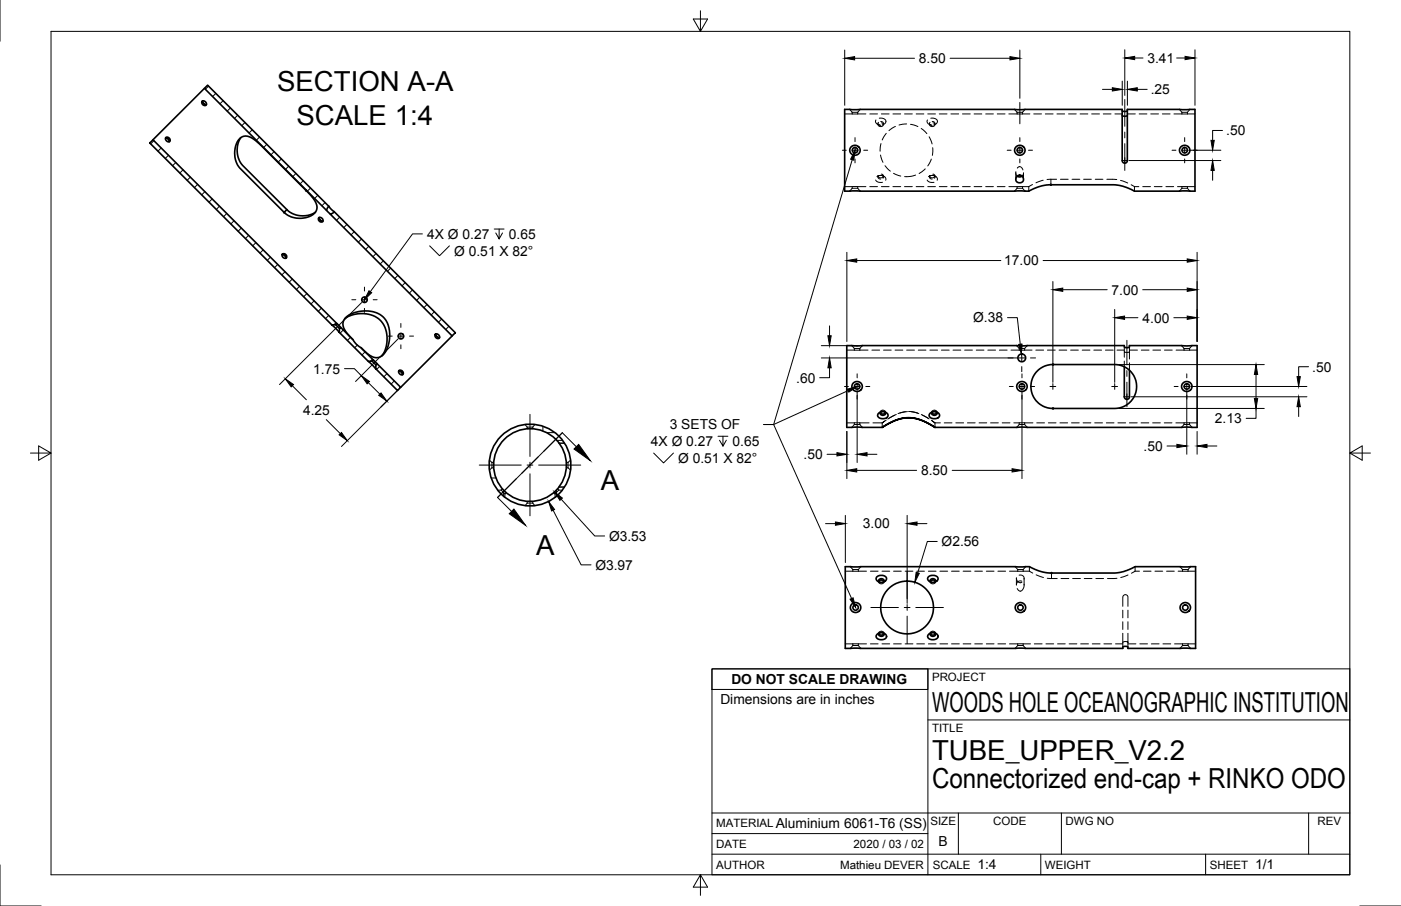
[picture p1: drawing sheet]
<svg xmlns="http://www.w3.org/2000/svg" width="432mm" height="279mm" viewBox="0 0 432 279" stroke-linecap="round" stroke-linejoin="round" font-family="sans-serif">
<!-- layer: Hidden -->
<g fill="none" stroke="#000" stroke-width=".31">
<path d="M260.3 35.1h2.4M261.9 33.7l.8 .9M262.7 35.1h1.7M262.7 34.6h1.7M262.7 34.6v.5M264.4 35.1h2.5M264.4 34.6v.5M265.1 33.7l-.7 .9M268.1 35.1h2.3M270 37l-.2 .5 .3 .5 1.1 .6M270.6 38.1v.3M270.7 38.4l.3 .2"/>
<path d="M270.8 37.7l-.1 .1a.61 .61 0 0 0 .1 .7 .61 .61 0 0 0 .6 .2M271 36.4l1.2 .1 .8 .6v.7l-.6 .6M271.4 37.5h.4a.52 .52 0 0 1 .3 .9M271.7 35.1h2.3M271.7 37.9l.6 .5-.5 .6h-.8l-.3-.3-.1-.4M272.2 38.4l-.3 .2M272.3 38.1v.3M275.2 35.1h2.4M276 39l-2 1.3M278.8 35.1h2.4M279.4 38.2l-2.3 .4M280.6 38.3l2.3 .7"/>
<path d="M282.4 35.1h2.3M283.9 39.6l1.8 1.6M285.9 37l-.1 .9 .6 .5 .7 .2M285.9 35.1h2.4M286.5 38.1v.3M286.6 38.4l.3 .2M286.6 37.7v.6l.7 .4M286.9 36.4l1.2 .1 .7 .6 .1 .7-.7 .6M287.3 37.5l.5 .1a.48 .48 0 0 1 .2 .8M287.5 37.9l.7 .5-.5 .6h-.8l-.4-.3v-.4M288.1 38.4l-.4 .2M288.2 38.1v.3"/>
<path d="M289.5 35.1h2.4M293.1 35.1h2.4M296.7 35.1h2.3M300.2 35.1h2.4M303.8 35.1h2.4M307.4 35.1h2.4M310.9 35.1h2.6M312.7 33.7l.8 .9M313.5 35.1h1.7M313.5 34.6h1.7M313.5 34.6v.5M315.2 35.1h2.2"/>
<path d="M315.2 34.6v.5M315.9 33.7l-.7 .9M318.6 35.1h2.4M322.2 35.1h2.4M325.8 35.1h2.3M329.3 35.1h2.4M332.9 35.1h2.4M336.5 35.1h2.4M340 35.1h2.4M343.6 35.1h2.3M347.5 35.1h2.4M351.1 35.1h2.4"/>
<path d="M354.7 35.1h2.4M358.2 35.1h2.4M361.8 35.1h2.5M363.5 33.7l.8 .9M364.3 35.1h1.7M364.3 34.6h1.7M364.3 34.6v.5M366 35.1h2.3M366 34.6v.5M366.7 33.7l-.7 .9M260.3 57.6h2.4M262.7 57.6h1.7"/>
<path d="M262.7 58.1h1.7M262.7 57.6v.5M262.7 58.1l-.8 .8M264.4 57.6h2.5M264.4 57.6v.5M264.4 58.1l.7 .8M268.1 57.6h2.3M269.9 55.5l.7 .6 1.4 .1M270.3 54.5l1-.4 .9 .1 .7 .6 .1 .8M270.6 54.3v.3M270.8 54.3h-.1a.61 .61 0 0 0 .1 .7 .61 .61 0 0 0 .6 .2M271 54.1l-.3 .2"/>
<path d="M271.4 47.8l.7 2.3M271.4 54l.4 .1a.52 .52 0 0 1 .3 .9M271.5 44.3l-.2 2.3M271.7 57.6h2.3M271.7 53.7l.6 .5-.4 .6h-.9l-.3-.3-.1-.4M271.9 54.1l.3 .2M272.3 54.3v.3M272.8 51.1l1.6 1.7M273.2 41.1l-1.3 2.1M275.2 57.6h2.4M275.4 53.4l2.2 .9M278.8 57.6h2.4"/>
<path d="M282.2 54l-1.4 .4-2 .1M282.4 57.6h2.3M285.2 52.1l-1.9 1.4M285.8 55.5l.7 .6 1.4 .1M285.9 57.6h2.4M286.2 54.5l1-.4 .8 .1 .8 .6v.8M286.4 42.2l.9 2.2M286.5 54.3v.3M286.6 54.3v.6l.7 .3M286.9 54.1l-.3 .2M287 49.1l-1.1 2.1M287.3 54l.5 .2a.48 .48 0 0 1 .2 .8"/>
<path d="M287.5 45.6l-.1 2.3M287.5 53.7l.7 .5-.4 .6h-.9l-.4-.3v-.4M287.7 54.1l.4 .2M288.2 54.3v.3M289.5 57.6h2.4M293.1 57.6h2.4M296.7 57.6h2.3M300.2 57.6h2.4M303.8 57.6h2.4M307.4 57.6h2.4M310.9 57.6h2.6M313.1 53.3v2.1"/>
<path d="M313.1 52.9l.1 .9 .3 .5M313.5 57.6h1.7M313.5 58.1h1.7M313.5 57.6v.5M313.5 58.1l-.8 .8M313.5 51.8l.9-.4 .5 .4 .4 .6M315.2 57.6h1.9M315.2 57.6v.5M315.2 58.1l.7 .8M315.4 53.6l-.4 .7M315.4 53.3v2.1M317.1 57.6v1.3"/>
<path d="M318.2 56.9l-1.1 .7M321.5 55.6l-2.2 .8M323.9 55.3l-1.2 .1M323.9 55.3v1.7M323.9 55.3h1.7M326.8 55.3h2.4M330.4 55.3h2.4M334 55.3h2.4M337.6 55.3h2.3M341.1 55.3l3.1 .1M345.4 55.6l2.2 .8M348.6 57l1.1 .6"/>
<path d="M349.7 57.6h1.3M349.7 57.6v1.3M352.2 57.6h2.4M355.8 57.6h2.4M359.3 57.6h2.4M362.9 57.6h1.4M364.3 57.6h1.7M364.3 58.1h1.7M364.3 57.6v.5M364.3 58.1l-.8 .8M366 57.6h2.3M366 57.6v.5"/>
<path d="M366 58.1l.7 .8M261 108h2.3M262.6 106.6l.7 .9M263.3 108h1.7M263.3 107.5h1.7M263.3 107.5v.5M265 108h2.5M265 107.5v.5M265.8 106.6l-.8 .9M268.7 108h2.4M272.3 108h2.4M275.9 108h2.4"/>
<path d="M279.4 108h2.4M283 108h2.4M286.6 108h2.4M290.2 108h2.3M293.7 108h2.4M297.3 108h2.4M300.9 108h2.4M304.5 108h2.3M308 108h2.4M311.6 108h2.5M313.4 106.6l.7 .9M314.1 108h1.7"/>
<path d="M314.1 107.5h1.7M314.1 107.5v.5M315.8 108h2.3M315.8 107.5v.5M316.6 106.6l-.8 .9M319.3 108h2.3M322.8 108h2.4M326.4 108h2.4M330 108h2.4M333.5 108h2.4M337.1 108h2.4M340.7 108h2.4"/>
<path d="M344.3 108h2.2M346.5 111.4v1.7M346.5 110.2v-1.8l.6 .3 1-.3v2.3M346.5 107v1.4M348.1 111.9v2.3M348.1 107v1.4M348.1 108h2.5M351.8 108h2.3M355.3 108h2.4M358.9 108h2.4M362.5 108h2.4M364.2 106.6l.7 .9"/>
<path d="M364.9 108h1.7M364.9 107.5h1.7M364.9 107.5v.5M366.6 108h2.4M366.6 107.5v.5M367.4 106.6l-.8 .9M161.8 130.9l.7 .8M162.5 131.7h1.7M162.5 131.7v.5M164.2 131.7v.5M164.9 130.9l-.7 .8M167.3 131.5v1.4"/>
<path d="M168.4 133.4h2.6M171.6 135.8h1.8M172.3 136.7h1.7M261 130.4h2.3M263.3 130.4h1.7M263.3 130.9h1.7M263.3 130.4v.5M263.3 130.9l-.7 .9M265 130.4h2.9M265 130.4v.5M265 130.9l.8 .9M269 130.4h2.9v1.4"/>
<path d="M271.3 127.1v.4M271.3 127.3l.1-.6 .7-.2 .7 .3 .1 .5M271.5 127h1.1M271.7 127l-.4 .1M272.5 127l.4 .1M272.9 127.1v.4M273.1 129.6l-1.2 .8 .7-.5M275.7 128l-2.1 1.2M276.2 127.8l-2.1 1.1M279.1 127l-2.3 .6M279.7 126.9l-2.4 .5M280 126.9l2.9 .5"/>
<path d="M280.9 127l2.3 .6M284 127.8l2 1.2M284.3 128l2 1.2M287 129.6l1.2 .8-.9-.6M287.1 127.1v.4M287.2 127.3v-.4l.8-.4 .6 .2 .2 .6M287.4 127h1.1M287.6 127l-.4 .1M288.4 127l.3 .1M288.8 127.1v.4M289.8 130.4h-1.6v1.4M291 130.4h2.4"/>
<path d="M294.6 130.4h2.4M298.2 130.4h2.3M301.8 130.4h2.3M305.3 130.4h2.4M308.9 130.4h2.4M312.5 130.4h1.6M314.1 130.4h1.7M314.1 130.9h1.7M314.1 130.4v.5M314.1 130.9l-.7 .9M315.8 130.4h2.5M315.8 130.4v.5"/>
<path d="M315.8 130.9l.8 .9M319.5 130.4h2.4M323.1 130.4h2.4M326.7 130.4h2.4M330.2 130.4h2.4M333.8 130.4h2.4M337.4 130.4h2.4M341 130.4h2.3M344.6 130.4h2.3M348.1 130.4h2.4M351.7 130.4h2.4M355.3 130.4h2.3"/>
<path d="M358.8 130.4h2.4M362.4 130.4h2.5M364.9 130.4h1.7M364.9 130.9h1.7M364.9 130.9l-.7 .9M364.9 130.4v.5M366.6 130.4h2.4M366.6 130.9l.8 .9M366.6 130.4v.5M150.8 141.9l.8 .7M151.4 147.4h1.4M151.6 142.6v1.7"/>
<path d="M151.6 144.3l-.8 .7M151.6 144.3h.5M151.6 142.6h.5M154.5 151.1l1.1 1.2M154.5 151.1l-1.1 .1M154.8 150.7l-.3 .4M155.2 151.2v1.9M155.6 152.3v1.1M156 151.9l-.4 .4M162.5 155.2h1.7M162.5 154.6v.6M162.5 155.2l-.7 .8"/>
<path d="M164.2 154.6v.6M164.2 155.2l.7 .8M170.6 151.9l.4 .4M171 152.3l.1 1.1M171.5 151.1v2M171.9 150.7l.3 .4M172.2 151.1l-1.2 1.2M172.2 151.1l1.1 .1M172.3 150.2h1.7M174.5 144.3h.6M174.5 142.6h.6M175.1 142.6v1.7"/>
<path d="M175.1 144.3l.8 .7M175.9 141.9l-.8 .7M260.5 176.1h2.3M262.1 174.8l.7 .8M262.8 176.1h1.7M262.8 175.6h1.7M262.8 175.6v.5M264.5 176.1h2.6M264.5 175.6v.5M265.3 174.8l-.8 .8M268.3 176.1h2.3M270.8 179.1v.3"/>
<path d="M270.8 179.2l.1 .5 .6 .3 .9-.2v-.6M270.9 179.5l.3 .1M271.1 179.5h1.1M271.8 176.1h2.4M272.4 179.5l-.3 .1M272.5 179.1v.3M275.4 176.1h2.4M279 176.1h2.4M282.6 176.1h2.3M286.1 176.1h2.4M286.7 179.1v.3M286.7 179.2v.5l.7 .3 .7-.1 .2-.7"/>
<path d="M286.7 179.5l.4 .1M287 179.5h1.1M288.3 179.5l-.4 .1M288.4 179.1v.3M289.7 176.1h2.4M293.3 176.1h2.4M296.8 176.1h2.4M300.4 176.1h2.4M304 176.1h2.4M307.6 176.1h2.3M311.1 176.1h2.6M312.9 174.8l.8 .8"/>
<path d="M313.3 178.4v2M313.3 178.2l.4 1.2 .7 .3 .6-.1M313.7 176.1h1.6M313.7 175.6h1.6M313.7 175.6v.5M314.1 177.4h.7l.5 .2 .3 1M314.9 179.2l-1 .1-.5 .4-.1 .6M315.3 176.1h2M315.3 175.6v.5M315.6 178.4v2M316.1 174.8l-.8 .8M317.3 176.1l1 .6"/>
<path d="M317.3 174.8v1.3M319.4 177.3l2.2 .8M324.1 176.7v1.7l-1.3-.1M324.1 178.4h1.7M327 178.4h2.4M330.6 178.4h2.4M334.2 178.4h2.3M337.8 178.4h2.3M344.3 178.4h-3M347.7 177.3l-2.3 .8M349.8 176.1l-1.1 .7M349.8 176.1h1.4"/>
<path d="M349.8 174.8v1.3M352.4 176.1h2.4M356 176.1h2.4M359.5 176.1h2.4M363.1 176.1h1.4M363.7 174.8l.8 .8M364.5 176.1h1.7M364.5 175.6h1.7M364.5 175.6v.5M366.2 176.1h2.3M366.2 175.6v.5M366.9 174.8l-.7 .8"/>
<path d="M260.5 198.6h2.3M262.8 198.6h1.7M262.8 199.1h1.7M262.8 199.1l-.7 .9M262.8 198.6v.5M264.5 198.6h2.6M264.5 199.1l.8 .9M264.5 198.6v.5M268.3 198.6h2.3M270.8 195.3v.3M270.8 195.5l.1-.5 .6-.3 .9 .2v.6M271.1 195.2h1.1"/>
<path d="M271.2 195.1l-.3 .2M271.8 198.6h2.4M272.1 195.1l.3 .2M272.5 195.3v.3M275.4 198.6h2.4M279 198.6h2.4M282.6 198.6h2.3M286.1 198.6h2.4M286.7 195.3v.3M286.7 195.5v-.5l.7-.3 .7 .2 .2 .6M287 195.2h1.1M287.1 195.1l-.4 .2"/>
<path d="M287.9 195.1l.4 .2M288.4 195.3v.3M289.7 198.6h2.4M293.3 198.6h2.4M296.8 198.6h2.4M300.4 198.6h2.4M304 198.6h2.4M307.6 198.6h2.3M311.1 198.6h2.6M313.7 198.6h1.6M313.7 199.1h1.6M313.7 199.1l-.8 .9"/>
<path d="M313.7 198.6v.5M315.3 198.6h2.3M315.3 199.1l.8 .9M315.3 198.6v.5M315.6 180.1l-.2 1.3-.7 .8h-.5l-.7-.7M318.8 198.6h2.4M322.4 198.6h2.4M325.9 198.6h2.4M329.5 198.6h2.4M333.1 198.6h2.4M336.7 198.6h2.3M340.2 198.6h2.4"/>
<path d="M343.8 198.6h2.3M346.1 195.3v2.8M346.1 191.7v2.4M346.1 188.2v2.3M346.1 187v-3l.6-.6 .7 .2 .2 .4v3M346.1 198.1v1.5M347.6 188.2v2.3M347.6 191.7v2.4M347.6 195.3v2.8l-.5-.3-1 .3M347.6 198.1v1.5M347.6 198.6h2.5M351.3 198.6h2.4"/>
<path d="M354.9 198.6h2.4M358.4 198.6h2.4M362 198.6h2.5M364.5 198.6h1.7M364.5 199.1h1.7M364.5 199.1l-.8 .9M364.5 198.6v.5M366.2 198.6h2.3M366.2 199.1l.7 .9M366.2 198.6v.5"/>
</g>
<!-- layer: Visible -->
<g fill="#000" stroke="#000" stroke-width=".31">
<circle cx="94.3" cy="58.7" r=".24"/>
<circle cx="323.9" cy="57" r=".24"/>
<circle cx="87.6" cy="65.5" r=".24"/>
<circle cx="324.5" cy="112.4" r=".24"/>
<circle cx="324.5" cy="126" r=".24"/>
<circle cx="324.1" cy="176.7" r=".24"/>
</g>
<g fill="none" stroke="#000" stroke-width=".51">
<path d="M62.3 31.3l.4-.2 .6 .3 .3 .6-.1 .4-.5 .2-.5-.3-.3-.6zM62.5 31.5l.7 .8M62.5 31.1a.97 .97 0 0 0 1.1 1.1M63 27.3l-15.8 15.8M64 26.3l37.3 37.3-.7 1.3-37.6-37.6zM260.3 33.7h85.6v15.8l.2 .6 .5 .2 .5-.1 .4-.5v-16h20.8v25.2h-18.6l-3.3-1.4-3-.5h-20.3l-3 .6-3 1.3h-56.8zM345.9 35.6l.5 .3 1.1-.3M345.9 34.1l.5 .3 1.1-.3M46.2 44.1l1-1 56.6 56.7-.4 .3-1.1 .1zM51 42.6a.97 .97 0 0 1 1.2 1.1M51.2 42.4l.4-.1 .6 .4 .3 .4-.2 .5-.4 .2-.6-.4-.3-.6zM51.4 42.6l.8 .7"/>
<path d="M74.2 42.4l-.8 1.8-.3 1.9 .2 1.9 .9 2.2 14.2 14.4M313.5 54.3l.7 .3 .8-.3M87 78.5a.97 .97 0 0 1 1.1 1.1M87.1 78.3h.6l.4 .3 .3 .5-.2 .5-.4 .1-.6-.3-.3-.7zM87.3 78.5l.8 .8M88.4 64.6l2 1.4 2.1 .5 2.7-.1 2-1M88.4 64.6l-.8 .9 1.2 .9 2.1 .8 2.1 .1 1.9-.3 1.6-.9 1-1.2 .2-1.3-.6-1.5-1.6-2.2-15.6-15.5-1.8-1.5-1.3-.7-1.2-.2-1.1 .3-1.3 1.4-.7 2-.1 2.9 .7 2.1 .8 1.1 13.7 13.7M98.2 67.2l.4-.2 .7 .3 .3 .6-.1 .4-.5 .2-.5-.3-.4-.4zM98.4 67.4l.8 .8M98.4 67.1a.97 .97 0 0 0 1.1 1.1M100.6 64.9l1.2 1.1M101.3 63.6l1.7 1.7"/>
<path d="M101.8 66l1.2-.7 37.3 37.3-1 1zM103.8 99.8l1.2 1.2M106.3 98.3l2.7-1.3 3.1-.3 2.9 .6 2.2 1.5 1.5 2.2 .6 2.9-.3 2.9-.5 1.7-.7 1.2M102.3 100.2l2.3 2.3M103.4 100.1l1.2 1.2M104.6 101.3l.4-.3 3.8 3.8 1 1.4 1.5 1 3.7 3.8-.3 .4h-1.2l-8.9-8.9zM108.8 104.8l-2-2.2-1-1.9-.1-.8 .2-1.1 1.3-1.4 2.3-1.1 2.2-.4h1.7l2.9 .7 2 1.4 1.4 2.3 .4 2.9-.4 3.3-1.1 2.3-1.6 1.3-1.7 .1-2.1-1.1-1.9-1.9M113.5 111.4l2.3 2.3M114.7 111.4l1.2 1.1M115 111l1.2 1.2M115.9 112.5l.3-.3 7.3 7.2-1 1-6.7-6.7zM122.9 114.4a.97 .97 0 0 1 1.1 1.2"/>
<path d="M123 114.3l.5-.1 .5 .2 .3 .5-.1 .5-.4 .2-.6-.3-.3-.6zM123.3 114.4l.7 .8M134.2 103.1l.4-.1 .6 .3 .3 .6-.2 .5h-.6l-.4-.3-.3-.5zM134.3 103.4l.8 .7M134.4 103a.97 .97 0 0 0 1.1 1.1M139.3 103.6l-15.8 15.8M319.6 114.5l1.9-1.4 2.4-.7 21 .1 2.6 1.2 1.7 1.8 1 2.5v2.4l-.7 2-.9 1.4-1.7 1.3-2 .7h-21.7l-1.7-.6-1.4-.9-1.3-1.4-.8-1.7-.3-1.7 .2-1.6 .6-1.8zM346.5 113.1v9.3l.2 .5 .6 .3 .5-.2 .3-.5v-8.3M270.8 127.4l.9-.4h.8l1 .5 .2 .7-.3 .6-.6 .2-1.3 .1-1-.7zM271.3 127.3l.7 .4 .6-.1 .3-.3M271.6 127a.72 .72 0 0 0 .1 1.1 .72 .72 0 0 0 1-.2 .5 .5 0 0 0 0-.9M271.9 131.8h-10.9v-25.2h85.5l.1 .5 .7 .1 .8-.1v-.5h20.9v25.2h-80.8"/>
<path d="M271.9 131.8l2.3-1.3 2.3-1.1 2.1-.5 2-.1 3.6 .9 4 2.1-4-2.1-2-.6-1.8-.3-1.6 .1-2.3 .6-2.5 1zM286.6 127.6l.7-.5 1.1-.1 .9 .5 .3 .8-.9 .7-1.4 .1-.9-.7zM287.2 127.3l.6 .4 .7-.1 .3-.3M287.4 127a.72 .72 0 0 0 .1 1.1 .72 .72 0 0 0 1.1-.2 .5 .5 0 0 0-.1-.9M260.5 174.8h56.8l3 1.3 3.3 .6h20l3-.5 3.2-1.4h18.7v25.2h-20.9v-.5l-.5-.2-1 .2v.5h-85.6zM270.2 178l.9-.5h1.1l.8 .4 .2 .7-.7 .8-1.3 .2-1-.7-.2-.5zM270.8 179.2l.7-.3 .9 .3M271.1 179.5a.72 .72 0 0 1 .1-1 .72 .72 0 0 1 1 .1 .5 .5 0 0 1 0 .9M286.1 177.9l.8-.4h1.2l.8 .4 .2 .8-.9 .8h-1.2l-1-.7zM286.7 179.2l.7-.3 .9 .3M287 179.5a.72 .72 0 0 1 .1-1 .72 .72 0 0 1 1 .1 .5 .5 0 0 1 0 .9M270.3 195.7l1-.5h.8l.8 .4 .3 .9-.6 .6-1.5 .1-1-.6z"/>
<path d="M270.8 195.5l.7 .4 .9-.4M271.1 195.2a.72 .72 0 0 0 .1 1 .72 .72 0 0 0 1-.1 .5 .5 0 0 0 0-.9M286.2 195.6l1-.5 1.1 .2 .6 .4 .2 .8-.4 .5-.7 .3-1.4-.2-.7-.7zM286.7 195.5l.7 .4 .9-.4M287 195.2a.72 .72 0 0 0 .1 1 .72 .72 0 0 0 1-.1 .5 .5 0 0 0 0-.9"/>
<circle cx="263.5" cy="46.3" r="1.57"/>
<circle cx="263.5" cy="46.3" r=".84"/>
<circle cx="314.3" cy="55.2" r="1.23"/>
<circle cx="314.3" cy="46.3" r="1.56"/>
<circle cx="314.3" cy="46.3" r=".84"/>
<circle cx="365.1" cy="46.3" r="1.57"/>
<circle cx="365.1" cy="46.3" r=".84"/>
<circle cx="112.3" cy="92.4" r=".84"/>
<circle cx="123.6" cy="103.7" r=".85"/>
<circle cx="264.1" cy="119.2" r="1.56"/>
<circle cx="264.2" cy="119.2" r=".84"/>
<circle cx="314.9" cy="110.4" r="1.19"/>
<circle cx="314.9" cy="119.2" r="1.57"/>
<circle cx="315" cy="119.2" r=".84"/>
<circle cx="365.7" cy="119.2" r="1.56"/>
<circle cx="365.8" cy="119.2" r=".84"/>
<circle cx="163.4" cy="143.4" r="12.6"/>
<circle cx="163.4" cy="143.4" r="11.2"/>
<circle cx="263.7" cy="187.4" r="1.56"/>
<circle cx="263.7" cy="187.4" r=".84"/>
<circle cx="279.6" cy="187.3" r="8.1"/>
<circle cx="314.5" cy="187.4" r="1.57"/>
<circle cx="314.5" cy="187.4" r=".84"/>
<circle cx="365.3" cy="187.4" r="1.56"/>
<circle cx="365.3" cy="187.4" r=".84"/>
</g>
<!-- layer: Border -->
<path d="M0 0v12.7M15.7 9.7h400.3v260.1h-400.3zM215.9 3.3v6.4l-2.2-3.8h4.4l-2.2 3.8M9.4 139.7h6.3l-3.8-2.2v4.4l3.8-2.2M416 139.7l3.8 2.2v-4.4l-3.8 2.2h6.4M0 266.7v12.7h12.7M215.9 269.8l2.2 3.8h-4.4l2.2-3.8v6.3M419.1 279.4h12.7" fill="none" stroke="#000" stroke-width=".31"/>
<!-- layer: Center Lines -->
<g fill="none" stroke="#000" stroke-width=".31">
<path d="M314.3 31.6v6.6M346.7 30.7v8.2M259.6 46.3h1.2M262.6 46.3h1.8M263.5 42.4v1.3M263.5 45.4v1.8M263.5 49v1.2M266.2 46.3h1.2M310.4 46.3h1.2M313.4 46.3h1.8M314.3 42.4v1.3M314.3 45.4v1.8"/>
<path d="M314.3 49v1.2M317 46.3h1.2M345.8 49.5h1.8M346.7 40.7v1.8M346.7 44.3v8.3M361.2 46.3h1.2M364.2 46.3h1.8M365.1 42.4v1.3M365.1 45.4v1.8M365.1 49v1.2M367.8 46.3h1.2M108.4 92.4h1.3"/>
<path d="M111.4 92.4h1.8M112.3 88.5v1.2M112.3 91.5v1.8M112.3 95.1v1.2M115 92.4h1.2M123.5 99.8v1.2M119.7 103.7h1.2M122.7 103.7h1.8M123.5 102.8v1.7M123.5 106.3v1.2M126.2 103.7h1.2M260.3 119.2h1.2"/>
<path d="M263.3 119.2h1.8M264.2 115.3v1.2M264.2 118.3v1.8M266.8 119.2h1.3M310.7 110.4h1.6M311.1 119.2h1.2M314 110.4h1.8M314.1 119.2h1.8M314.9 106.1v1.6M314.9 109.5v1.8M314.9 113.1v1.5M315 115.3v1.2"/>
<path d="M315 118.3v1.8M317.6 110.4h1.6M317.6 119.2h1.3M323.6 119.2h1.8M324.5 118.3v1.8M342.6 119.2h1.8M343.6 118.3v1.8M347.3 104.9v7.6M347.3 114.3v1.8M347.3 117.9v7.5M361.9 119.2h1.2M364.9 119.2h1.8"/>
<path d="M365.8 115.3v1.2M365.8 118.3v1.8M368.4 119.2h1.3M163.3 127.8v13M173.3 133.5l-19.9 19.9M264.2 121.9v1.2M315 121.9v1.2M346.4 122.4h1.8M365.8 121.9v1.2M147.7 143.4h13M162.5 143.4h1.7M163.3 142.5v1.8"/>
<path d="M163.3 146.1v13M166 143.4h13M279.6 176.2v8.5M268.4 187.3h8.5M278.7 187.3h1.8M279.6 186.4v1.8M279.6 190v8.5M282.3 187.3h8.5"/>
</g>
<!-- layer: Dimensions -->
<g fill="none" stroke="#000" stroke-width=".31">
<path d="M260.3 15.4v17.1M263.4 18h18.5M292.8 18h18.5M314.3 15.4v14.9M346.7 15.3v14.1M349.7 17.9h2.6M362.7 17.9h2.6M368.3 15.3v17.2M339.8 27.6h3M345.9 25v7.5M347.5 25v7.5M350.5 27.6h3.1"/>
<path d="M347.9 49.5h28.4M366.4 46.3h9.9M373.7 52.6v3M376.8 40.2h-3.1v3.1M261 77.8v27.5M369 77.8v27.5M111.4 93.3l-25.3 25.3M264.1 80.3h44.4M310.5 98h3l1 8.2M321.5 80.3h44.4M324.5 86.8v31.1M327.6 89.3h13.6"/>
<path d="M343.6 95.4v22.5M346.6 98h4.1M352.2 89.3h13.7M361.8 98h4.1M90.1 119l4.3 4.3M106.2 113.7h3l2.2 2.1M113.5 118l3.6 3.5M122.7 104.5l-13.1 13.1M253.1 106.6h11.4M253.1 110.4h60.5M255.7 113.4v3.1h-3.1M255.7 100.5v3"/>
<path d="M344.8 112.4h44.9M367.1 119.2h35.7M387.1 115.5v7.4M403.3 113.1h-3v3M100.6 129.4l4.3 4.3M122.6 120.3l-17.4 17.4M261 133.1v14.5M264.2 120.5v22.1M315 120.5v27.1M344.8 126h44.9M348.6 122.4h54.2M359.7 137.5h3"/>
<path d="M365.8 120.5v19.6M369 133.1v7M372 137.5h3.1M387.1 126v3h-3M400.3 125.4v3.1M170.5 157.4l8.6 16.8h3.1M173 153.9l10.3 11.4h3.1M254.9 140.1h3.1M260.5 158.9v14.6M264.1 145.1h18.4M267.2 140.1h3.1M279.6 158.9v27.2"/>
<path d="M293.5 145.1h18.4M254.4 161.5h3.1M282.6 161.5h3.1M288.9 167h-3.1l-2.9 9.7"/>
</g>
<g fill="#000" stroke="#000" stroke-width=".31">
<path d="M260.3 18l3.1-.5v1zM311.3 17.5l3 .5-3 .5zM346.7 17.9l3-.5v1zM365.3 17.4l3 .5-3 .5zM342.8 27.1l3.1 .5-3.1 .5zM347.5 27.6l3-.5v1zM373.7 49.5l.5 3.1h-1zM373.2 43.3h1l-.5 3zM261 80.3l3.1-.5v1.1zM365.9 79.8l3.1 .5-3.1 .6zM324.5 89.3l3.1-.5v1.1zM343.6 98l3-.5v1z"/>
<path d="M365.9 97.5l3.1 .5-3.1 .5zM365.9 88.8l3.1 .5-3.1 .6zM87.9 116.8l2.6 1.8-.8 .7zM111.4 115.8l2.5 1.8-.7 .8zM255.2 103.5h1l-.5 3.1zM255.7 110.4l.5 3h-1zM314 106.2l1-.1-.2 3.1zM387.1 112.4l.5 3.1h-1zM399.8 116.1h1l-.5 3.1zM104.5 134.1l.7-.7 1.8 2.5zM116.7 121.9l.7-.7 1.8 2.5zM258 139.6l3 .5-3 .5z"/>
<path d="M264.2 140.1l3-.5v1zM362.7 137l3.1 .5-3.1 .5zM369 137.5l3-.5v1zM386.6 122.9h1l-.5 3.1zM400.3 122.4l.5 3h-1zM169.1 154.6l1.8 2.5-.9 .5zM170.9 151.7l2.4 1.9-.7 .7zM261 145.1l3.1-.6v1.1zM311.9 144.5l3.1 .6-3.1 .5zM257.5 161l3 .5-3 .5zM282.4 176.5l.9 .3-1.3 2.8zM279.6 161.5l3-.5v1z"/>
</g>
<!-- layer: Annotations -->
<g fill="none" stroke="#000" stroke-width=".31">
<path d="M262.7 49.3l-24.3 81.6h-3M130.2 72.1h-3.1l-13 17.9M132.4 75.8l3.1 3.1 3-3.1M152.3 70.6h3.1M153.8 70.6v3.1l-1-1.9M154.9 71.8l-1.1 1.9M177.6 137.8l-4.3-4.3-5.7 5.7M201.5 139.7l3 3.1 3.1-3.1M221.3 134.5h3M222.8 134.5v3.1l-1-1.8M223.9 135.8l-1.1 1.8M235.4 130.9h3l24.1 53.7"/>
<path d="M261.4 120.5l-23 10.4h-3M159.1 147.6l-5.7 5.8 4.3 4.3M162.5 144.3l-1.7 1.7M165.9 140.9l-1.7 1.7"/>
</g>
<path d="M263.5 46.3l-.4 3.1-.9-.3zM113.7 89.7l.9 .6-2.3 2.1zM261.2 120l3-.8-2.6 1.7zM176.9 138.5l1.5-1.4 3.5 5zM158.4 157l3.6 5-5-3.6zM262 184.8l.9-.4 .8 2.9z" fill="#000" stroke="#000" stroke-width=".31"/>
<!-- layer: Hatching -->
<g fill="none" stroke="#000" stroke-width=".31">
<path d="M64.3 26.6l-1 .9M66.5 28.8l-1 1M68.8 31.1l-1 .9M71 33.3l-1 1M73.3 35.5l-1 1M75.5 37.8l-1 1M47.4 43.4l-.9 1M49.7 45.6l-1 1M51.9 47.9l-1 1M54.2 50.1l-1 1M56.4 52.4l-1 .9M58.7 54.6l-1 1"/>
<path d="M60.9 56.9l-1 .9M63.2 59.1l-1 1M77.7 40l-.9 1M80 42.3l-1 .9M82.2 44.5l-.9 1M84.5 46.8l-1 1M86.7 49l-1 1M89 51.2l-1 1M91.2 53.5l-1 1M93.5 55.7l-1 1M95.7 58l-1 1M65.4 61.3l-1 1"/>
<path d="M67.6 63.6l-.9 1M69.9 65.8l-1 1M72.1 68.1l-.9 1M74.4 70.3l-1 1M76.6 72.6l-1 1M78.9 74.8l-1 1M81.1 77.1l-1 .9M83.4 79.3l-1 1M98 60.2l-1 1M100.2 62.5l-1 1M104.7 67l-1 .9M106.9 69.2l-1 1"/>
<path d="M109.2 71.5l-1 .9M111.4 73.7l-1 1M113.7 75.9l-1 1M115.9 78.2l-1 1M85.6 81.6l-1 .9M87.9 83.8l-1 1M90.1 86l-1 1M92.4 88.3l-1 1M94.6 90.5l-1 1M96.8 92.8l-1 .9M99.1 95l-1 1M101.3 97.3l-1 1"/>
<path d="M103.6 99.5l-.7 .7M118.2 80.4l-1 1M120.4 82.7l-1 1M122.6 84.9l-.9 1M124.9 87.2l-1 1M127.1 89.4l-.9 1M129.4 91.7l-1 .9M131.6 93.9l-1 1M133.9 96.1l-1 1M136.1 98.4l-1 1M105.8 101.7l-1 1M108.1 104l-1 1"/>
<path d="M110.1 106.4l-.8 .8M112.5 108.5l-.9 1M114.8 110.7l-.6 .7M117 113l-.9 1M119.3 115.2l-1 1M121.5 117.5l-1 .9M138.4 100.6l-1 1"/>
</g>
<!-- layer: Titleblock -->
<path d="M219.4 206.3h196.6v63.5h-196.6zM219.4 206.3h66.6v6.3h-66.6zM286 206.3v63.5M286 222h130M219.4 257.1h66.6M219.4 250.7h196.6M295.4 250.7v12.7M327.1 250.7v12.7M403.3 250.7v12.7M219.4 263.4h196.6M320.8 263.4v6.4M371.6 263.4v6.4" fill="none" stroke="#000" stroke-width=".31"/>
<g font-size="8.5">
<text x="85.4" y="28.2">SECTION A-A</text>
<text x="91.4" y="38.4">SCALE 1:4</text>
<text x="185.1" y="151.2">A</text>
<text x="165.2" y="171.1">A</text>
<text x="287.3" y="219.5">WOODS HOLE OCEANOGRAPHIC INSTITUTION</text>
<text x="287.3" y="234.5">TUBE_UPPER_V2.2</text>
<text x="287.3" y="243.1">Connectorized end-cap + RINKO ODO</text>
</g>
<g font-size="4.3">
<text x="283.2" y="19.5">8.50</text>
<text x="353.6" y="19.4">3.41</text>
<text x="354.7" y="29.1">.25</text>
<text x="377.9" y="41.7">.50</text>
<text x="131.7" y="73.7">4X Ø 0.27</text>
<text x="156.8" y="73.7">0.65</text>
<text x="140" y="78.9">Ø 0.51 X 82°</text>
<text x="309.5" y="81.8">17.00</text>
<text x="342.6" y="90.8">7.00</text>
<text x="299.9" y="99.4">Ø.38</text>
<text x="352.2" y="99.5">4.00</text>
<text x="96.5" y="115.2">1.75</text>
<text x="245.4" y="118">.60</text>
<text x="404.4" y="114.6">.50</text>
<text x="93.4" y="127.8">4.25</text>
<text x="374.5" y="130.5">2.13</text>
<text x="200.6" y="137.6">4X Ø 0.27</text>
<text x="206.4" y="132.4">3 SETS OF</text>
<text x="225.8" y="137.6">0.65</text>
<text x="209" y="142.8">Ø 0.51 X 82°</text>
<text x="247.7" y="141.6">.50</text>
<text x="352.4" y="139">.50</text>
<text x="283.9" y="146.6">8.50</text>
<text x="187.7" y="166.8">Ø3.53</text>
<text x="265.9" y="163">3.00</text>
<text x="290.2" y="168.4">Ø2.56</text>
<text x="183.5" y="175.7">Ø3.97</text>
<text x="225.4" y="210.9">DO NOT SCALE DRAWING</text>
<text x="222" y="217.3">Dimensions are in inches</text>
<text x="239.1" y="255.5">Aluminium 6061-T6 (SS)</text>
<text x="289.3" y="261">B</text>
<text x="301.2" y="268.1">1:4</text>
<text x="386.8" y="268.1">1/1</text>
</g>
<g font-size="3.5">
<text x="287.3" y="210.1">PROJECT</text>
<text x="287.3" y="225.8">TITLE</text>
<text x="220.7" y="255.2">MATERIAL</text>
<text x="286.8" y="254.5">SIZE</text>
<text x="306.1" y="254.5">CODE</text>
<text x="328.4" y="254.5">DWG NO</text>
<text x="406" y="254.5">REV</text>
<text x="220.7" y="261.5">DATE</text>
<text x="263.1" y="261.5">2020 / 03 / 02</text>
<text x="220.7" y="267.9">AUTHOR</text>
<text x="258.9" y="267.9">Mathieu DEVER</text>
<text x="287.5" y="267.9">SCALE</text>
<text x="322.1" y="267.9">WEIGHT</text>
<text x="372.9" y="267.9">SHEET</text>
</g>
</svg>
